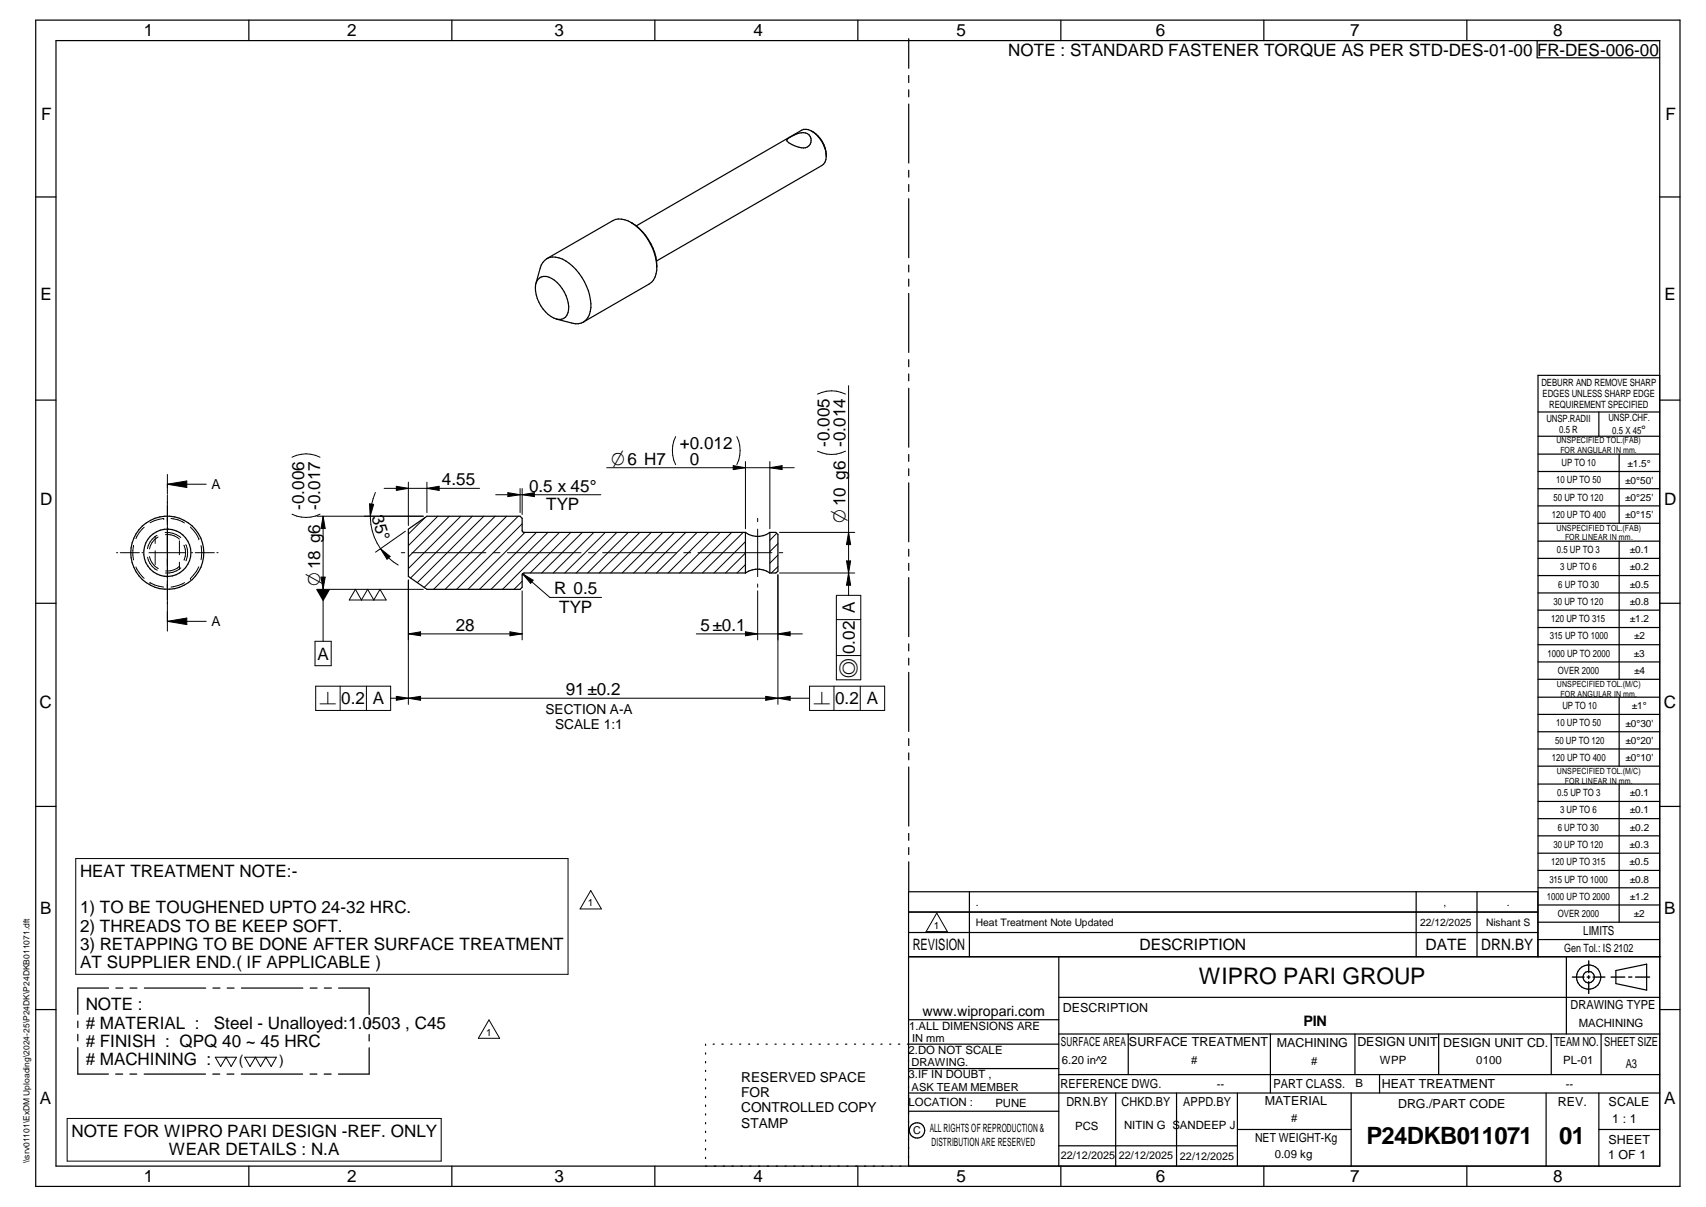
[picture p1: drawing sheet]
<svg xmlns="http://www.w3.org/2000/svg" width="420mm" height="297mm" viewBox="0 0 420 297" stroke-linecap="round" stroke-linejoin="round" font-family="sans-serif">
<g fill="none" stroke="#000" stroke-width=".3">
<path d="M8.8 5h405v287h-405zM13.8 10h395v277h-395zM61.3 5v5M111.3 5v5M161.3 5v5M211.3 5v5M223.8 9.5v7.3M223.8 18.6v1.7M261.3 5v5M311.3 5v5M361.3 5v5M378.6 10v4.2h30.2"/>
<path d="M194 34.2a6.1 6.1 0 0 1 4.4-1.5 1.9 1.9 0 0 1 1.3 2.4 1.9 1.9 0 0 1-2.4 1.3 5.8 5.8 0 0 1-3.6-1.9zM199.9 32.3a6.9 6.9 0 0 1 3.6 6.1M223.8 22.1v1.7M223.8 25.6v14.5M8.8 48.5h5M155.4 54.7a12.8 12.8 0 0 1 6.2 12.7 3.6 3.6 0 0 1-1.7 2.5l-16.2 9.3M156.7 55.6l40.7-23.6a3.2 3.2 0 0 1 3.7 1.1 7.5 7.5 0 0 1 2.3 6.2l-.5 1.1-.5 .3-40.7 23.5M223.8 41.9v1.7M223.8 45.4v1.7M223.8 48.9v14.5M408.8 48.5h5M132.8 68.5a3 3 0 0 1 3.8 .5 8.6 8.6 0 0 1 3.3 7.9 2.28 2.28 0 0 1-3.5 1.4 8.3 8.3 0 0 1-4.3-8.9z"/>
<path d="M134.7 63.7a3.8 3.8 0 0 0-1.7 2.3l-1 3.8M134.7 63.7a5 5 0 0 1 5.5 1.1 14 14 0 0 1 5.3 10.9 4 4 0 0 1-3.1 4l-1.6-.2-3.8-1M134.7 63.7l16.2-9.4a5 5 0 0 1 5.6 1.2 14.4 14.4 0 0 1 5.2 10M223.8 65.2v1.7M223.8 68.7v1.7M223.8 72.2v14.5M8.8 98.5h5M223.8 88.5v1.8M223.8 92v1.7M223.8 95.5v14.6M408.8 92.4h-30v143.1M408.8 98.5h5"/>
<path d="M223.8 111.8v1.7M223.8 115.4v1.7M223.8 118.8v14.5M378.8 101.4h30M378.8 107.4h30M378.8 111.8h30M378.8 116h30M393.8 101.4v6M398.8 111.8v17M183.6 131v10M183.6 131a5 5 0 0 0 6 0M183.6 131h-54.5l-.5-.2v-3.2l-.5-.6h-23l-4.5 3.2v11.7l4.5 3.1h23l.5-.5v-3.2l.5-.3h54.5"/>
<path d="M189.6 131v10M189.6 131h1.5l.5 .5v9l-.5 .5h-1.5M223.8 135.2v1.7M223.8 138.6v1.8M378.8 120.3h30M378.8 124.5h30M378.8 128.8h30M378.8 133.2h30M378.8 137.4h30M398.8 133.2v34M8.8 148.5h5M183.6 141a5.2 5.2 0 0 1 6 0"/>
<path d="M223.8 142.2v14.5M223.8 158.5v1.7M378.8 141.6h30M378.8 145.9h30M378.8 150.2h30M378.8 154.4h30M378.8 158.7h30M408.8 148.5h5M223.8 162v1.7M223.8 165.5v14.5M378.8 162.9h30M378.8 167.2h30"/>
<path d="M378.8 171.6h30M378.8 175.8h30M398.8 171.6v17M8.8 198.5h5M223.8 181.8v1.7M223.8 185.3v1.7M223.8 188.8v14.5M378.8 180.1h30M378.8 184.3h30M378.8 188.6h30M378.8 193h30M378.8 197.2h30"/>
<path d="M398.8 193v33.9M408.8 198.5h5M223.8 205.1v1.7M223.8 208.6v1.7M223.8 212.1v7.2M238.7 219.5v16M348.8 219.5v16M363.8 219.5v16M378.8 201.5h30M378.8 205.7h30M378.8 210h30M378.8 214.2h30"/>
<path d="M378.8 218.5h30M223.8 235.5h185.2M223.8 229.5h154.9M223.8 224.5h154.9M260.8 235.5v51.5M378.7 235.5v-16h-154.9v67.5M378.8 222.7h30M378.8 226.9h30M378.8 231.2h30M385.8 235.5v19M398 238.8l7.5-1.5v6.4l-7.5-1.6zM8.8 248.5h5"/>
<path d="M19.2 257.8v6.5h7.5M19.2 251.3v1.6M19.2 254.6v1.6M26.7 243.2h-7.5v6.4M28.5 243.2h1.8M32 243.2h1.7M35.5 243.2h15.2M52.4 243.2h1.8M56 243.2h1.6M59.5 243.2h15.1M76.4 243.2h1.7M79.9 243.2h1.7"/>
<path d="M83.4 243.2h7.5v6.5M90.9 257.9v6.4h-7.6M90.9 251.3v1.6M90.9 254.6v1.6M173.8 257v.3M173.8 259.1v.3M175.6 257h.3M177.8 257h.3M180 257h.3M182.1 257h.3M184.4 257h.2M186.5 257h.3"/>
<path d="M188.7 257h.3M190.9 257h.3M193 257h.3M195.2 257h.3M197.4 257h.3M199.5 257h.3M201.7 257h.3M203.9 257h.3M206.1 257h.3M208.2 257h.4M210.4 257h.3M212.6 257h.3"/>
<path d="M214.7 257h.4M216.9 257h.3M219.1 257h.3M221.3 257h.3M223.8 251h37M260.8 257h-37.3M260.8 245.4h148M260.8 254.5h148M277.9 254.5v10M312.9 254.5v14.5M333.7 254.5v10M354.3 254.5v10"/>
<path d="M382 254.5v10M394.3 254.5v10M408.8 248.5h5M28.5 264.3h1.7M32 264.3h1.7M35.5 264.3h15.1M52.4 264.3h1.7M55.9 264.3h1.7M59.4 264.3h15.1M76.4 264.3h1.7M79.8 264.3h1.8M173.8 261.2v.4"/>
<path d="M173.8 263.4v.3M173.8 265.6v.3M173.8 267.7v.3M173.8 269.8v.3M173.8 271.9v.4M173.8 274.1v.3M173.8 276.3v.3M173.8 278.4v.3M223.8 263h37M223.8 273.5h37M260.8 264.5h148M274.8 269v18"/>
<path d="M289.8 269v18M304.7 278h28.1M304.7 269v18M332.8 269v18M339.8 264.5v4.5M380.8 269v18M393.8 269v18M393.8 278h15M408.8 269h-185M61.3 287v5M111.3 287v5M161.3 287v5"/>
<path d="M173.8 280.5v.3M173.8 282.7v.3M173.8 284.8v.3M211.3 287v5M260.8 282h43.9M261.3 287v5M311.3 287v5M361.3 287v5"/>
<circle cx="41.2" cy="136" r="9"/>
<circle cx="41.2" cy="136" r="5.8"/>
<circle cx="391.3" cy="240.5" r="2.99"/>
<circle cx="391.3" cy="240.5" r="1.4"/>
<circle cx="225.9" cy="278.2" r="1.89"/>
</g>
<g fill="none" stroke="#000" stroke-width=".25">
<path d="M208.2 97a7.8 7.8 0 0 0-6.9 0M209 94.9v51.6M41.2 116.8v4.8M41.2 119.2h9.6M41.2 119.2l4.8-.8v1.6zM78.8 112.5a7.5 7.5 0 0 0-6.9 0M97.6 119.7l3 .5-3 .5zM100.6 118.7v10.6M105.1 118.7v7.5M149.4 115.1h46.2M166.4 107.4a7.8 7.8 0 0 0 0 6.9M180.6 114.6l3 .5-3 .5z"/>
<path d="M181.5 107.4a7.8 7.8 0 0 1 0 6.9M183.6 113.6v16.5M189.6 113.6v16.5M189.6 115.1l3-.5v1zM208.2 111a7.8 7.8 0 0 1-6.9 0M28.7 136h.3M29.6 136h4.7M32.9 134.3l-.2 1.1 .2 2.4M32.9 134.3h.1M33.5 139.5a8.1 8.1 0 0 0 2 2.8M35 136h.2M35.5 129.8a6.9 6.9 0 0 0-2 2.8"/>
<path d="M36.4 137.1a4.5 4.5 0 0 0 2.3 3.2M36.7 136h9M36.8 137a4.3 4.3 0 0 0 2.2 2.9M38.2 132v1.7M38.2 135.6v3.4M38.7 131.7a4.8 4.8 0 0 0-2.4 3.3M38.9 132.2a4.1 4.1 0 0 0-2.1 2.9M40.3 127.6l-2.3 .5-1.1 .6M40.3 127.6h.1M40.7 131.1a5.1 5.1 0 0 1 3.8 1.2M40.8 131.6a4.3 4.3 0 0 1 3.4 1.1M41.2 121.8v33.5"/>
<path d="M42.1 127.6a6.8 6.8 0 0 1 3.3 1.1M44.2 139.4a4.1 4.1 0 0 1-3.4 1.1M44.2 133.1v3.4M44.2 138.3v1.7M44.5 139.7l-.3 .3M45.3 134.2l.4 1.8M45.7 136l-.4 1.8M45.8 134a4.7 4.7 0 0 1 0 4M46.9 129.7l1.5 1.8 .6 1.1M47.2 136h.2M48.1 136h4.7M49 132.6h.1"/>
<path d="M49 139.5l-.6 1-1.5 1.9M49.5 134.3l.2 1.7-.2 1.8M53.4 136h.3M78.1 127h26.2M78.8 126.5a7.8 7.8 0 0 1-6.9 0M79.6 127v30.8M79.6 127l.5 3h-1zM91 124l1 .1-.8 2.9zM92.4 121.2a14.2 14.2 0 0 0 1.3 13.8M93.7 135a14.8 14.8 0 0 0 4.4 4.1M93.7 135l2.4 1.9-.8 .7zM94.6 120.2h23.5"/>
<path d="M98.8 136h.9M99.9 130.7l-7.4 5.2M101.5 136h18.2M104.7 127.4l-4.1 4M105.1 120.2l3.1-.5v1zM107.8 127l-7.2 7.3M110.6 127l-10 10.1M113.5 127l-12.9 12.9M116.3 127l-15.2 15.2M119.2 127l-16.4 16.4M121.4 136h1.7M122 127l-17.5 17.6"/>
<path d="M122.1 121.8h25.9M124.8 127l-18 18M125 136h18.1M125.1 121.2l3 .6-3 .4zM127.6 127l-18 18M128.1 120.2v6M128.6 121.8l3-.6v1zM128.6 120.2v6.4M128.6 128.9l-16.1 16.1M129.3 131l-14 14M132.1 131l-14 14M134.9 131l-14 14"/>
<path d="M137.8 131l-14 14M140.6 131l-10 10M143.4 131l-10 10M144.9 136h1.7M146.3 131l-10 10M148.4 136h18.2M149.1 131l-10 10M151.9 131l-10 10M154.7 131l-10 10M157.6 131l-10 10M160.4 131l-10 10M163.2 131l-10 10"/>
<path d="M166.1 131l-10 10M168.4 136h1.7M168.9 131l-10 10M171.7 131l-10 10M171.9 136h18.2M174.5 131l-10 10M177.4 131l-10 10M180.2 131l-10 10M183 131l-10 10M183.6 138.9l-2.1 2.1M183.6 133.3l-7.8 7.7M183.6 136.1l-4.9 4.9"/>
<path d="M186.6 127.6v.8M186.6 130.2v11.7M191.3 131.2l-1.7 1.8M191.6 133.8l-2 2M191.6 136.6l-2 2M191.6 139.4l-1.6 1.6M191.9 136h.9M192 131h18.5M208.5 138h1l-.5 3zM209 131l.5 3h-1zM36.9 143.4h.1M36.9 143.4l1.1 .5 2.3 .6"/>
<path d="M41.2 152.9l4.8-.8v1.6zM41.2 152.9h9.6M44.2 140a5.1 5.1 0 0 1-3.4 1M45.5 143.4l-1.7 .7-1.7 .4M46.9 142.4h.1M77.6 157.8h4v6h-4zM78.1 145h26.2M79.1 142h1l-.5 3zM87.5 145l1.5 2.7 1.5-2.7 1.6 2.7 1.5-2.7 1.5 2.7h-9.1zM100.6 142.7v30.7M100.6 156l3-.5v1zM100.6 156h28"/>
<path d="M125.6 155.5l3 .5-3 .5zM128.6 145.4v12.1M128.6 143l-2 2M128.7 141.2l2.6 1.6-.6 .8zM128.7 141.2l6.7 5.8h12.8M171.5 156h26.1M183.6 155.5l3 .5-3 .5zM186.6 143.7v.8M186.6 145.4v12.1M191.6 156l3-.5v1zM191.6 141.4v32M192 141h18.5"/>
<path d="M206 152.5h6M206 146.5h6v20.8h-6zM209 141l.5 3h-1zM77.8 168.9h18.4v5.9h-18.4zM83.8 168.9v5.9M90.2 168.9v5.9M96.2 171.8h103.2M97.6 171.4l3 .4-3 .5zM100.6 171.8l3-.4v.9zM188.6 171.4l3 .4-3 .5zM191.6 171.8l3-.4v.9zM199.4 168.9h18.5v5.9h-18.5z"/>
<path d="M205.4 168.9v5.9M206 161.3h6M211.9 168.9v5.9M18.7 211.3h121.2v28.5h-121.2zM145.5 219.2l2.6 4.5h-5.2zM230.7 224.7l2.6 4.6h-5.2zM120.4 251l2.7 4.5h-5.3zM16.5 275.3h92.2v10.5h-92.2zM53 260.2h5.2l-1.3 2.3-1.2-2.3-1.4 2.3zM60.3 260.2h7.8l-1.3 2.3-1.3-2.3-1.3 2.3-1.3-2.3-1.3 2.3z"/>
</g>
<path d="M391.3 236.5v2.9M387.3 240.5h2.8M390.9 240.5h.7M391.3 240.1v.7M391.3 241.6v2.9M392.3 240.5h3M396.8 240.5h3.4M401.1 240.5h.8M402.8 240.5h3.5" fill="none" stroke="#000" stroke-width=".34"/>
<g fill="#000">
<path d="M41.2 119.2l4.8-.8v1.6zM97.6 119.7l3 .5-3 .5zM105.1 120.2l3.1-.5v1zM180.6 114.6l3 .5-3 .5zM189.6 115.1l3-.5v1zM79.6 127l.5 3h-1zM91 124l1 .1-.8 2.9zM93.7 135l2.4 1.9-.8 .7zM125.1 121.2l3 .6-3 .4zM128.6 121.8l3-.6v1zM209 131l.5 3h-1zM208.5 138h1l-.5 3z"/>
<path d="M41.2 152.9l4.8-.8v1.6zM79.1 142h1l-.5 3zM77.8 145h3.5l-1.7 3zM100.6 156l3-.5v1zM125.6 155.5l3 .5-3 .5zM128.7 141.2l2.6 1.6-.6 .8zM183.6 155.5l3 .5-3 .5zM191.6 156l3-.5v1zM209 141l.5 3h-1zM97.6 171.4l3 .4-3 .5zM100.6 171.8l3-.4v.9zM188.6 171.4l3 .4-3 .5z"/>
<path d="M191.6 171.8l3-.4v.9z"/>
</g>
<g font-size="5.9">
<text x="336.5" y="281.6">P24DKB011071</text>
<text x="384" y="281.6">01</text>
</g>
<text font-size="5.6" x="295.3" y="242.2">WIPRO PARI GROUP</text>
<g font-size="4.6">
<text x="150.5" y="114.3">O6 H7</text>
<text x="208.2" y="128.7" transform="rotate(-90 208.2 128.7)">O10 g6</text>
<text x="78.8" y="144.1" transform="rotate(-90 78.8 144.1)">O18 g6</text>
<text x="210.5" y="166.8" transform="rotate(-90 210.5 166.8)">a</text>
<text x="78.7" y="173.4">n</text>
<text x="200.3" y="173.4">n</text>
</g>
<g font-size="4.2">
<text x="35.4" y="9">1</text>
<text x="85.5" y="8.9">2</text>
<text x="136.6" y="9">3</text>
<text x="185.6" y="9">4</text>
<text x="235.6" y="9">5</text>
<text x="284.6" y="8.8">6</text>
<text x="332.6" y="9">7</text>
<text x="382.6" y="9">8</text>
<text x="248.3" y="13.8">NOTE : STANDARD FASTENER TORQUE AS PER STD-DES-01-00 FR-DES-006-00</text>
<text x="10.1" y="29.6">F</text>
<text x="410.2" y="29.6">F</text>
<text x="9.9" y="73.9">E</text>
<text x="409.9" y="73.9">E</text>
<text x="167.5" y="110.4">+0.012</text>
<text x="204.3" y="110" transform="rotate(-90 204.3 110)">-0.005</text>
<text x="208.2" y="110" transform="rotate(-90 208.2 110)">-0.014</text>
<text x="108.8" y="119.4">4.55</text>
<text x="169.9" y="114.3">0</text>
<text x="9.9" y="124.2">D</text>
<text x="74.9" y="125.5" transform="rotate(-90 74.9 125.5)">-0.006</text>
<text x="78.8" y="125.5" transform="rotate(-90 78.8 125.5)">-0.017</text>
<text x="130.3" y="121">0.5 x 45°</text>
<text x="134.5" y="125.5">TYP</text>
<text x="409.9" y="124.2">D</text>
<text x="91.5" y="127.3" transform="rotate(73 91.5 127.3)">35°</text>
<text x="136.5" y="146.3">R 0.5</text>
<text x="112.3" y="155.2">28</text>
<text x="137.7" y="150.7">TYP</text>
<text x="172.5" y="155.2">5±0.1</text>
<text x="210.5" y="161" transform="rotate(-90 210.5 161)">0.02 A</text>
<text x="78.2" y="162.3">A</text>
<text x="84.1" y="173.4">0.2 A</text>
<text x="139.4" y="171.1">91±0.2</text>
<text x="205.7" y="173.4">0.2 A</text>
<text x="9.7" y="174.3">C</text>
<text x="409.7" y="174.3">C</text>
<text x="19.7" y="215.8">HEAT TREATMENT NOTE:-</text>
<text x="9.9" y="225">B</text>
<text x="19.7" y="224.7">1) TO BE TOUGHENED UPTO 24-32 HRC.</text>
<text x="409.8" y="225">B</text>
<text x="19.7" y="229.3">2) THREADS TO BE KEEP SOFT.</text>
<text x="19.7" y="233.8">3) RETAPPING TO BE DONE AFTER SURFACE TREATMENT</text>
<text x="19.7" y="238.3">AT SUPPLIER END.( IF APPLICABLE )</text>
<text x="21.1" y="248.7">NOTE :</text>
<text x="21.1" y="253.2"># MATERIAL :</text>
<text x="21.1" y="257.7"># FINISH : QPQ 40 ~ 45 HRC</text>
<text x="52.7" y="253.2">Steel - Unalloyed:1.0503 , C45</text>
<text x="21.1" y="262.2"># MACHINING :</text>
<text x="9.8" y="271.7">A</text>
<text x="409.8" y="271.7">A</text>
<text x="17.6" y="279.7">NOTE FOR WIPRO PARI DESIGN -REF. ONLY</text>
<text x="41.6" y="284.2">WEAR DETAILS : N.A</text>
<text x="35.4" y="291">1</text>
<text x="85.5" y="290.9">2</text>
<text x="136.6" y="291">3</text>
<text x="185.6" y="291">4</text>
<text x="235.6" y="291">5</text>
<text x="284.6" y="290.8">6</text>
<text x="332.6" y="291">7</text>
<text x="382.6" y="291">8</text>
</g>
<g font-size="3.9">
<text x="224.8" y="233.8">REVISION</text>
<text x="280.7" y="233.8">DESCRIPTION</text>
<text x="351.1" y="233.8">DATE</text>
<text x="364.8" y="233.8">DRN.BY</text>
</g>
<text font-size="3.6" x="321" y="252.6">PIN</text>
<g font-size="3.5">
<text x="227.2" y="250">www.wipropari.com</text>
<text x="58.8" y="262.1">(</text>
<text x="68.7" y="262.1">)</text>
</g>
<g font-size="3.4">
<text x="52.1" y="120.4">A</text>
<text x="52.1" y="154.1">A</text>
<text x="134.4" y="175.7">SECTION A-A</text>
<text x="136.7" y="179.3">SCALE 1:1</text>
<text x="182.6" y="266.2">RESERVED SPACE</text>
<text x="182.6" y="270">FOR</text>
<text x="182.6" y="273.7">CONTROLLED COPY</text>
<text x="182.6" y="277.5">STAMP</text>
</g>
<g font-size="3.1">
<text x="389.9" y="230.2">LIMITS</text>
<text x="261.8" y="249">DESCRIPTION</text>
<text x="386.8" y="248.4">DRAWING TYPE</text>
<text x="261.3" y="257.5">SURFACE AREA</text>
<text x="278" y="257.5">SURFACE TREATMENT</text>
<text x="314.5" y="257.6">MACHINING</text>
<text x="334.3" y="257.5">DESIGN UNIT</text>
<text x="355.4" y="257.6">DESIGN UNIT CD.</text>
<text x="382.8" y="257.3">TEAM NO.</text>
<text x="395.1" y="257.4">SHEET SIZE</text>
<text x="400.4" y="262.8">A3</text>
<text x="261.2" y="267.8">REFERENCE DWG.</text>
<text x="313.6" y="267.7">PART CLASS.</text>
<text x="340.3" y="267.7">HEAT TREATMENT</text>
<text x="262.6" y="272.2">DRN.BY</text>
<text x="276.2" y="272.1">CHKD.BY</text>
<text x="291.4" y="272.2">APPD.BY</text>
<text x="311.5" y="272">MATERIAL</text>
<text x="344.3" y="272.6">DRG./PART CODE</text>
<text x="383.7" y="272.2">REV.</text>
<text x="396.2" y="272.3">SCALE</text>
<text x="309.1" y="280.9">NET WEIGHT-Kg</text>
<text x="396.1" y="281.4">SHEET</text>
<text x="397.1" y="276.4">1 : 1</text>
<text x="396.1" y="285.3">1 OF 1</text>
</g>
<text font-size="3" x="404.2" y="106.8">°</text>
<g font-size="2.8">
<text x="385.2" y="234.4">Gen Tol.: IS 2102</text>
<text x="223.9" y="253.4">1.ALL DIMENSIONS ARE</text>
<text x="388.8" y="252.7">MACHINING</text>
<text x="223.8" y="259.3">2.DO NOT SCALE</text>
<text x="261.5" y="261.9">6.20 in^2</text>
<text x="293.4" y="261.9">#</text>
<text x="322.9" y="262">#</text>
<text x="339.8" y="262">WPP</text>
<text x="363.6" y="261.8">0100</text>
<text x="385" y="261.8">PL-01</text>
<text x="223.8" y="265.4">3.IF IN DOUBT ,</text>
<text x="299.7" y="267.7">--</text>
<text x="333.8" y="267.5">B</text>
<text x="385.6" y="267.6">--</text>
<text x="223.8" y="272.2">LOCATION :</text>
<text x="245.1" y="272.4">PUNE</text>
<text x="229" y="278.7">ALL RIGHTS OF REPRODUCTION &amp;</text>
<text x="264.8" y="278">PCS</text>
<text x="276.8" y="277.7">NITIN G SANDEEP J</text>
<text x="318" y="276">#</text>
<text x="229.4" y="282.1">DISTRIBUTION ARE RESERVED</text>
<text x="314" y="285">0.09 kg</text>
</g>
<g font-size="2.7">
<text x="224.7" y="256.4">IN mm</text>
<text x="224.5" y="262.4">DRAWING.</text>
<text x="224.5" y="268.4">ASK TEAM MEMBER</text>
<text x="224.9" y="279.2">C</text>
<text x="261.3" y="285.2">22/12/2025</text>
<text x="275.6" y="285.2">22/12/2025</text>
<text x="290.6" y="285.4">22/12/2025</text>
</g>
<g font-size="2.5">
<text x="379.6" y="95">DEBURR AND REMOVE SHARP</text>
<text x="379.9" y="97.7">EDGES UNLESS SHARP EDGE</text>
<text x="381.5" y="100.5">REQUIREMENT SPECIFIED</text>
<text x="380.9" y="103.8">UNSP.RADII</text>
<text x="384" y="106.6">0.5 R</text>
<text x="396.1" y="103.6">UNSP.CHF.</text>
<text x="397.1" y="106.8">0.5 X 45</text>
<text x="383.2" y="119">10 UP TO 50</text>
<text x="384.6" y="114.7">UP TO 10</text>
<text x="400.3" y="119">±0°50'</text>
<text x="400.8" y="114.8">±1.5°</text>
<text x="382.6" y="123.2">50 UP TO 120</text>
<text x="400.3" y="123.2">±0°25'</text>
<text x="382.2" y="127.4">120 UP TO 400</text>
<text x="400.3" y="127.4">±0°15'</text>
<text x="383.4" y="136.1">0.5 UP TO 3</text>
<text x="401.4" y="136.1">±0.1</text>
<text x="384.2" y="140.4">3 UP TO 6</text>
<text x="401.4" y="140.3">±0.2</text>
<text x="382.6" y="148.8">30 UP TO 120</text>
<text x="383.8" y="144.6">6 UP TO 30</text>
<text x="401.4" y="148.9">±0.8</text>
<text x="401.4" y="144.7">±0.5</text>
<text x="382" y="153.1">120 UP TO 315</text>
<text x="401.4" y="153.1">±1.2</text>
<text x="381.2" y="161.6">1000 UP TO 2000</text>
<text x="381.7" y="157.4">315 UP TO 1000</text>
<text x="402.4" y="161.6">±3</text>
<text x="402.5" y="157.4">±2</text>
<text x="383.7" y="165.9">OVER 2000</text>
<text x="402.5" y="165.9">±4</text>
<text x="383.2" y="178.8">10 UP TO 50</text>
<text x="384.8" y="174.5">UP TO 10</text>
<text x="400.3" y="178.8">±0°30'</text>
<text x="401.9" y="174.6">±1°</text>
<text x="383" y="183">50 UP TO 120</text>
<text x="400.3" y="183.1">±0°20'</text>
<text x="382.2" y="187.3">120 UP TO 400</text>
<text x="400.3" y="187.3">±0°10'</text>
<text x="383.5" y="195.9">0.5 UP TO 3</text>
<text x="401.4" y="196">±0.1</text>
<text x="384.2" y="200.1">3 UP TO 6</text>
<text x="401.4" y="200.2">±0.1</text>
<text x="382.6" y="208.7">30 UP TO 120</text>
<text x="383.7" y="204.4">6 UP TO 30</text>
<text x="401.4" y="208.7">±0.3</text>
<text x="401.4" y="204.4">±0.2</text>
<text x="382" y="213">120 UP TO 315</text>
<text x="401.4" y="212.9">±0.5</text>
<text x="381" y="221.4">1000 UP TO 2000</text>
<text x="381.6" y="217.2">315 UP TO 1000</text>
<text x="401.4" y="221.4">±1.2</text>
<text x="401.4" y="217.2">±0.8</text>
<text x="144.8" y="223.1">1</text>
<text x="240.4" y="222.8">.</text>
<text x="240.4" y="228">Heat Treatment Note Updated</text>
<text x="349.7" y="228">22/12/2025</text>
<text x="355.5" y="223">,</text>
<text x="366" y="227.8">Nishant S</text>
<text x="371.1" y="222.9">.</text>
<text x="383.7" y="225.7">OVER 2000</text>
<text x="402.4" y="225.7">±2</text>
<text x="230" y="228.6">1</text>
<text x="119.7" y="254.9">1</text>
</g>
<g font-size="2.1">
<text x="383.3" y="109.1">UNSPECIFIED TOL.(FAB)</text>
<text x="384.3" y="111.4">FOR ANGULAR IN mm.</text>
<text x="383.4" y="130.6">UNSPECIFIED TOL.(FAB)</text>
<text x="385.4" y="133">FOR LINEAR IN mm.</text>
<text x="383.4" y="169">UNSPECIFIED TOL.(M/C)</text>
<text x="384.3" y="171.4">FOR ANGULAR IN mm.</text>
<text x="383.4" y="190.5">UNSPECIFIED TOL.(M/C)</text>
<text x="385.4" y="192.8">FOR LINEAR IN mm.</text>
<text x="7.2" y="286.3" transform="rotate(-90 7.2 286.3)">\\srv01101\ExDM Uploading\2024-25\P24DK\P24DKB011071.dft</text>
</g>
</svg>
